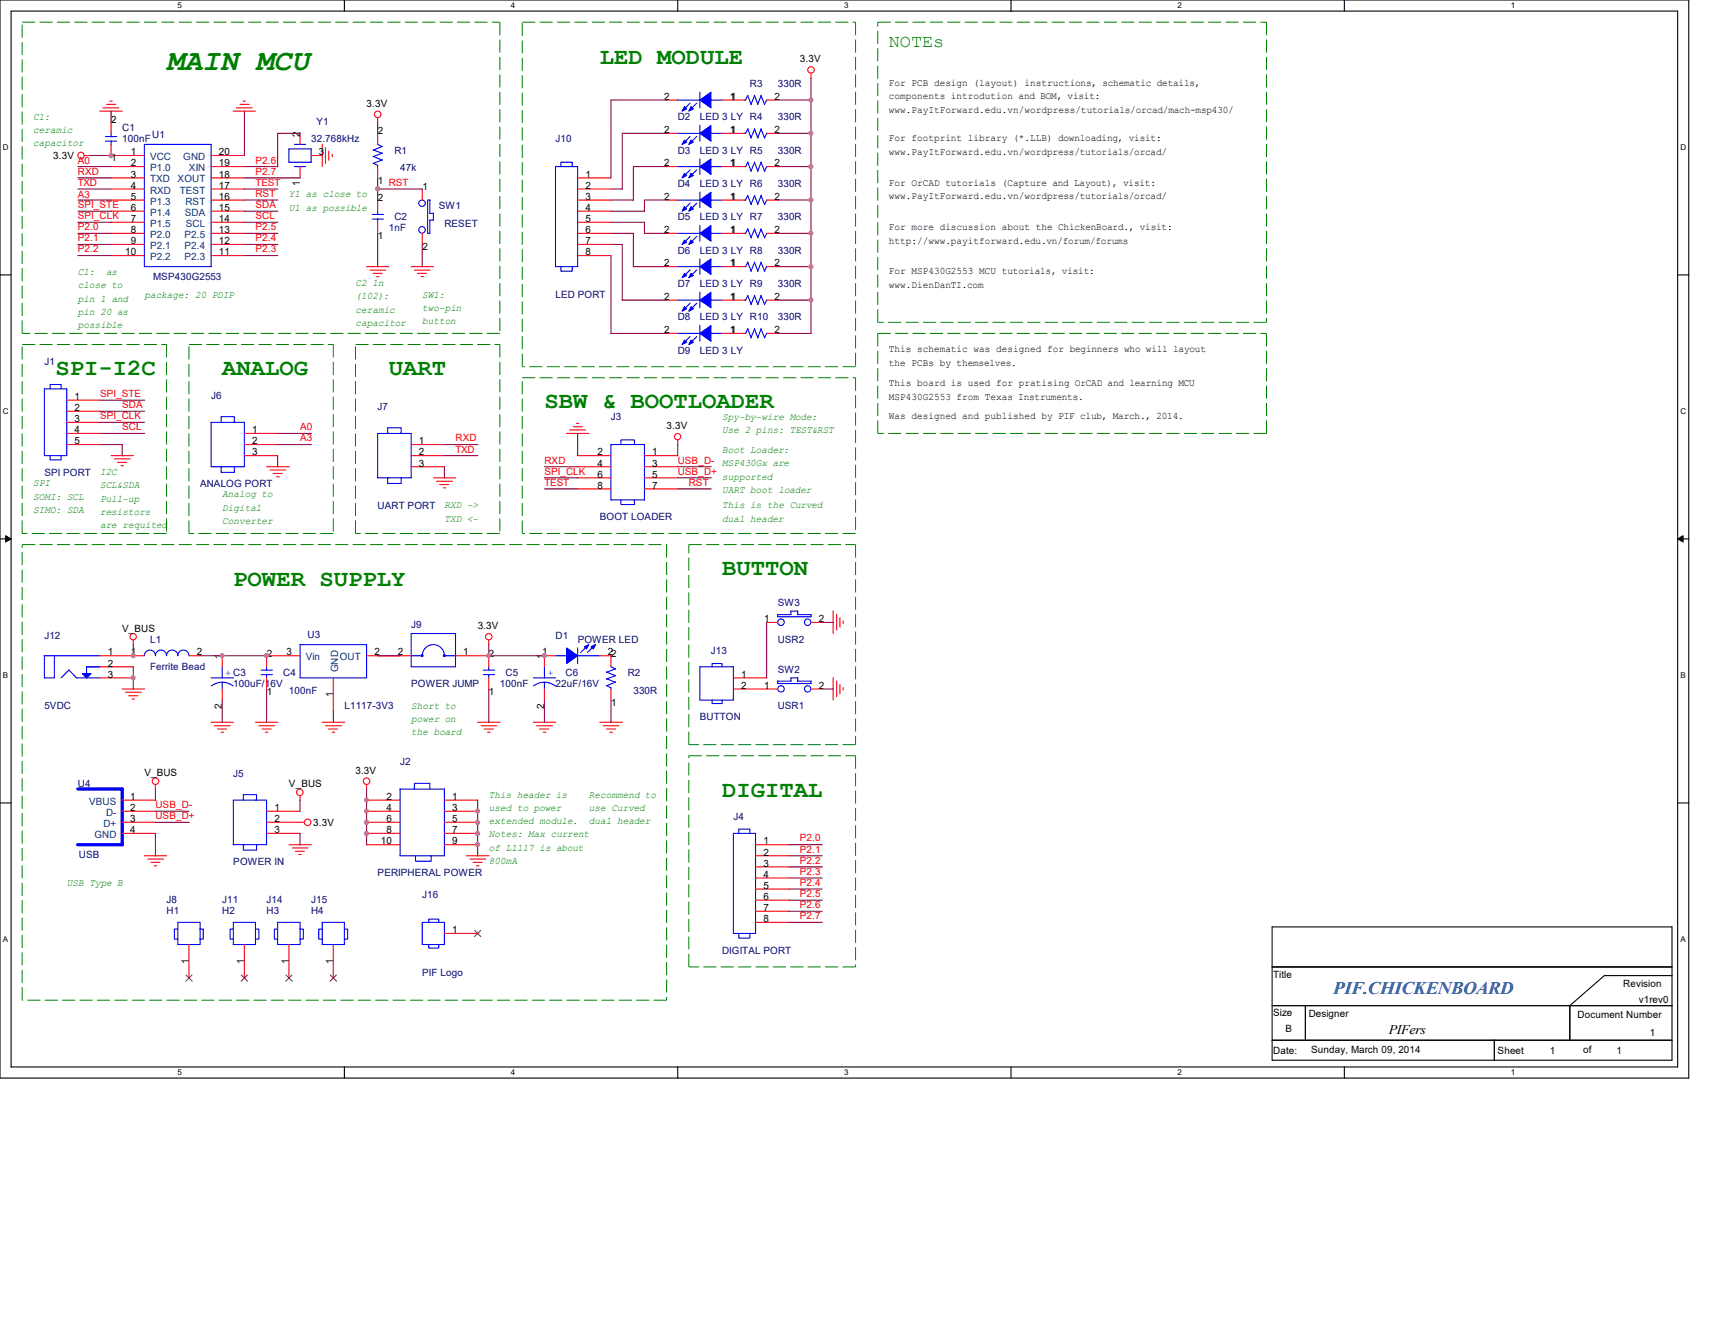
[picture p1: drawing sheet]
<svg xmlns="http://www.w3.org/2000/svg" width="279mm" height="216mm" viewBox="0 0 279 216" stroke-linecap="round" stroke-linejoin="round" font-family="sans-serif">
<path d="M0 0h274v174.9h-274zM1.8 1.8h270.4v171.3h-270.4z" fill="none" stroke="#000" stroke-width=".18"/>
<g fill="#fff">
<path d="M28.8 .2h.7v1.4h-.7z"/>
<path d="M28.8 173.3h.7v1.4h-.7z"/>
</g>
<path d="M55.9 0v1.8M55.9 173.1v1.8" fill="none" stroke="#000" stroke-width=".18"/>
<g fill="#fff">
<path d="M82.9 .2h.7v1.4h-.7z"/>
<path d="M82.9 173.3h.7v1.4h-.7z"/>
</g>
<path d="M110 0v1.8M110 173.1v1.8" fill="none" stroke="#000" stroke-width=".18"/>
<g fill="#fff">
<path d="M137 .2h.7v1.4h-.7z"/>
<path d="M137 173.3h.7v1.4h-.7z"/>
</g>
<path d="M164 0v1.8M164 173.1v1.8" fill="none" stroke="#000" stroke-width=".18"/>
<g fill="#fff">
<path d="M191.1 .2h.6v1.4h-.6z"/>
<path d="M191.1 173.3h.6v1.4h-.6z"/>
</g>
<path d="M218.1 0v1.8M218.1 173.1v1.8" fill="none" stroke="#000" stroke-width=".18"/>
<g fill="#fff">
<path d="M245.1 .2h.7v1.4h-.7z"/>
<path d="M245.1 173.3h.7v1.4h-.7z"/>
<path d="M.5 23.2h.8v1.4h-.8z"/>
<path d="M272.7 23.2h.8v1.4h-.8z"/>
<path d="M.5 66h.8v1.4h-.8z"/>
<path d="M272.7 66h.8v1.4h-.8z"/>
</g>
<path d="M0 44.6h1.8M272.2 44.6h1.8" fill="none" stroke="#000" stroke-width=".18"/>
<g fill="#fff">
<path d="M.5 108.8h.8v1.4h-.8z"/>
<path d="M272.7 108.8h.8v1.4h-.8z"/>
</g>
<path d="M0 87.4h1.8M272.2 87.4h1.8" fill="none" stroke="#000" stroke-width=".18"/>
<path d="M.9 86.9l.9 .5-.9 .5zM272.2 87.4l.9-.5v1z" fill="#000" stroke="#000" stroke-width=".16"/>
<g fill="#fff">
<path d="M.5 151.6h.7v1.4h-.7z"/>
<path d="M272.7 151.6h.7v1.4h-.7z"/>
</g>
<path d="M0 130.2h1.8M272.2 130.2h1.8M206.4 150.4h64.9v21.6h-64.9zM206.4 156.8h64.9M260.3 158.3h11M260.3 158.2l-5.6 4.9v5.6M206.4 163.1h64.9M206.4 168.7h64.9M211.8 163.1v5.6M242.5 168.7v3.3" fill="none" stroke="#000" stroke-width=".18"/>
<g fill="none" stroke="#008000" stroke-width=".16" stroke-dasharray="2.1 .7" stroke-linecap="butt">
<path d="M3.6 3.6h77.5M81.1 3.6v50.5M84.7 3.6h54.1M138.8 3.6v55.9M142.4 3.6h63.1M205.5 3.6v48.7M3.6 54.1v-50.5M3.6 55.9h23.4M27 55.9v30.6M30.7 55.9h23.4M54.1 55.9v30.6M57.7 55.9h23.4"/>
<path d="M81.1 54.1h-77.5M81.1 55.9v30.6M84.7 59.5v-55.9M138.8 59.5h-54.1M142.4 52.3v-48.7M142.4 54.1h63.1M205.5 52.3h-63.1M205.5 54.1v16.2M84.7 61.3h54.1M138.8 61.3v25.2M142.4 70.3v-16.2M205.5 70.3h-63.1"/>
<path d="M3.6 86.5v-30.6M3.6 88.3h104.6M27 86.5h-23.4M30.7 86.5v-30.6M54.1 86.5h-23.4M57.7 86.5v-30.6M81.1 86.5h-23.4M84.7 86.5v-25.2M108.2 88.3v73.9M111.8 88.3h27M138.8 86.5h-54.1M138.8 88.3v32.5"/>
<path d="M111.8 122.6h27M111.8 120.8v-32.5M138.8 122.6v34.2M138.8 120.8h-27M111.8 156.8v-34.2M138.8 156.8h-27M3.6 162.2v-73.9M108.2 162.2h-104.6"/>
</g>
<g fill="none" stroke="#f00" stroke-width=".18">
<path d="M16.2 18h3.6M16.7 17.5h2.6M17.3 16.9h1.5M17.8 16.4h.4M18 19.8v1.8M37.8 18h3.7M38.3 17.5h2.6M38.9 16.9h1.5M39.4 16.4h.4M61.3 19.1v.8M108.2 16.2h1.8M117.2 16.2h3.6"/>
<path d="M124.4 16.2h1.8M131.6 11.9v.8M13.7 25.2h.8M18 23.4v1.8h5.4M18 27h5.4M18 28.9h5.4M18 30.7h5.4M18 32.5h5.4M18 34.3h5.4M18 36.1h5.4M18 37.9h5.4M18 39.7h5.4"/>
<path d="M34.3 25.2h5.4M34.3 27h5.4M34.3 28.9h5.4M34.3 30.7h5.4M34.3 32.5h5.4M34.3 34.3h5.4M34.3 36.1h5.4M34.3 37.9h5.4M34.3 39.7h5.4M48.7 21.6v1.8M48.7 27v1.9M50.5 25.2h1.8"/>
<path d="M52.3 23.4v3.6M52.8 24v2.5M53.3 24.5v1.5M53.9 25v.4M61.3 21.6v1.8M61.3 27v1.9M61.3 32.5v1.8M61.3 36.1v1.8M68.5 30.7v1.8M68.5 37.9v1.8M93.7 28.9h5.4M93.7 30.7h5.4"/>
<path d="M93.7 32.5h5.4M93.7 34.3h5.4M93.7 36.1h5.4M93.7 37.9h5.4M93.7 39.7h5.4M108.2 27h1.8M108.2 32.5h1.8M108.2 37.9h1.8M108.2 21.6h1.8M117.2 27h3.6M117.2 32.5h3.6M117.2 37.9h3.6"/>
<path d="M117.2 21.6h3.6M124.4 27h1.8M124.4 32.5h1.8M124.4 37.9h1.8M124.4 21.6h1.8M18 41.5h5.4M34.3 41.5h5.4M59.5 43.3h3.6M60 43.8h2.6M60.5 44.3h1.5M61.1 44.9h.4M66.7 43.3h3.6"/>
<path d="M67.2 43.8h2.6M67.7 44.3h1.5M68.3 44.9h.4M93.7 41.5h5.4M108.2 43.3h1.8M108.2 48.7h1.8M108.2 54.1h1.8M117.2 43.3h3.6M117.2 48.7h3.6M117.2 54.1h3.6M124.4 43.3h1.8M124.4 48.7h1.8"/>
<path d="M124.4 54.1h1.8M10.8 70.3h5.4M10.8 72.1h5.4M10.8 64.9h5.4M10.8 66.7h5.4M10.8 68.5h5.4M18 73.9h3.7M18.6 74.4h2.5M19.1 75h1.4M19.6 75.5h.4M39.7 73.9h5.3M39.7 70.3h5.3"/>
<path d="M39.7 72.1h5.3M43.3 75.7h3.6M43.8 76.2h2.6M44.3 76.8h1.5M44.9 77.3h.4M66.7 73.9h5.4M66.7 75.7h5.4M66.7 72.1h5.4M70.3 77.5h3.6M70.8 78.1h2.6M71.3 78.6h1.5M71.9 79.1h.4"/>
<path d="M91.9 70.3h3.6M92.4 69.7h2.6M93 69.2h1.5M93.5 68.7h.4M93.7 73.9h5.4M93.7 75.7h5.4M93.7 77.5h5.4M93.7 79.3h5.4M104.6 73.9h5.4M104.6 75.7h5.4M104.6 77.5h5.4M104.6 79.3h5.4"/>
<path d="M110 71.4v.7M135.2 99.1v3.7M135.7 99.7v2.5M16.2 106.4h7.2M16.2 110h5.4M16.2 108.2h5.4M19.8 111.8h3.7M20.4 112.3h2.5M20.9 112.9h1.5M21.4 113.4h.4M21.6 103.8v.8M30.7 106.4h1.8"/>
<path d="M34.3 117.2h3.6M34.8 117.7h2.6M35.3 118.3h1.5M35.9 118.8h.4M36.1 106.4v1.8M36.1 111.8v1.8M41.5 117.2h3.6M42 117.7h2.6M42.5 118.3h1.5M43.1 118.8h.4M43.3 110v1.8M48.7 106.4h-5.4v1.8"/>
<path d="M52.3 117.2h3.6M52.8 117.7h2.6M53.3 118.3h1.5M53.9 118.8h.4M54.1 110v5.4M59.5 106.4h7.2M73.9 106.4h5.4v1.8M77.5 117.2h3.6M78.1 117.7h2.5M78.6 118.3h1.4M79.1 118.8h.4M79.3 103.8v.8"/>
<path d="M79.3 110v1.8M86.5 117.2h3.7M87.1 117.7h2.5M87.6 118.3h1.4M88.2 118.8h.3M88.3 111.8v1.8M90.1 106.4h-1.8v1.8M97.3 117.2h3.7M97.3 106.4h1.8v1.8M97.9 117.7h2.5M98.4 118.3h1.5M99 118.8h.4"/>
<path d="M99.1 111.8v1.8M119 111.8h7.2M119 110h5.4M124.4 101h1.8M131.6 111.8h1.8M131.6 101h1.8M135.2 109.9v3.7M135.7 110.5v2.5M136.3 100.2v1.5M136.3 111.1v1.4M136.8 100.7v.4M136.8 111.5v.4"/>
<path d="M19.8 133.4h5.4M19.8 129.8h5.4M19.8 131.6h5.4M19.8 135.2h5.4M23.4 138.8h3.7M24 139.3h2.5M24.5 139.9h1.5M25.2 127.3v.7M43.3 133.4h6.1M43.3 131.6h5.4M43.3 135.2h5.4M46.9 137h3.6"/>
<path d="M47.4 137.5h2.6M47.9 138.1h1.5M48.5 138.6h.4M48.7 129.1v.7M59.5 127.3v.7M59.5 133.4h5.4M59.5 137h5.4M59.5 129.8h5.4M59.5 131.6h5.4M59.5 135.2h5.4M72.1 133.4h5.4M72.1 137h5.4"/>
<path d="M72.1 129.8h5.4M72.1 131.6h5.4M72.1 135.2h5.4M75.7 138.8h3.6M76.2 139.3h2.6M76.8 139.9h1.4M122.6 138.8h5.4M122.6 137h5.4M25 140.4h.4M30.7 153.2v5.4M39.7 153.2v5.4M46.9 153.2v5.4"/>
<path d="M54.1 153.2v5.4M72.1 151.4h5.4M77.3 140.4h.4M122.6 140.6h5.4M122.6 142.4h5.4M122.6 144.2h5.4M122.6 146h5.4M122.6 147.8h5.4M122.6 149.6h5.4"/>
<circle cx="61.3" cy="18.6" r=".53"/>
<circle cx="131.6" cy="11.3" r=".52"/>
<circle cx="13.1" cy="25.2" r=".52"/>
<circle cx="109.9" cy="70.8" r=".51"/>
<circle cx="21.6" cy="103.3" r=".51"/>
<circle cx="79.3" cy="103.3" r=".52"/>
<circle cx="25.2" cy="126.7" r=".53"/>
<circle cx="48.6" cy="128.5" r=".53"/>
<circle cx="49.9" cy="133.4" r=".53"/>
<circle cx="59.5" cy="126.7" r=".53"/>
</g>
<g fill="none" stroke="#00f" stroke-width=".18">
<path d="M109.9 16.2h3.7M112 16.7l-1.1 1.2M113.1 16.7l-1.2 1.2M113.6 14.9v2.6M115.3 16.2h1.9M120.8 16.2h.2M121.3 15.5l.6 1.5M121.4 15.5l-.4 .7M122.4 15.5l.6 1.5M122.4 15.5l-.6 1.4M123.5 15.5l.6 1.5M123.5 15.5l-.6 1.4"/>
<path d="M124.4 16.2l-.4 .7M17.1 22.9h1.8M17.1 22.2h1.8M18 21.6v.6M18 22.9v.5M23.4 23.4h10.9v19.9h-10.9zM46.8 24.2h3.7M46.9 24.2v2.2M47.8 23.4h1.8M47.8 27h1.8M50.5 24.1v2.2h-3.6M60.4 35.5h1.8"/>
<path d="M60.4 34.8h1.8M60.5 26.5l.8 .3M60.5 25.4l1.5 .6M60.5 24.3l1.5 .6M61.2 23.4l.8 .4M61.3 26.8v.2M61.3 34.2v.6M61.3 35.5v.6M62.1 25.9l-1.5 .6M62.1 24.8l-1.5 .6M62.1 23.7l-1.5 .6M69.4 37.9h.4"/>
<path d="M69.7 32.4v2.2h.6M69.7 35.7v2.2M69.7 35.7h.6M69.8 32.5h-.4v5.4M70.3 34.6v1.1M90.1 27h3.6v16.3h-3.6zM91 27v-.7h1.9v.7M109.9 37.9h3.7M109.9 27h3.7M109.9 21.6h3.7M109.9 32.5h3.7M112 38.3l-1.1 1.2"/>
<path d="M112 22.1l-1.1 1.1M112 27.6l-1.1 1M112 32.9l-1.1 1.2M113.1 38.3l-1.2 1.2M113.1 22.1l-1.2 1.1M113.1 27.6l-1.2 1M113.1 32.9l-1.2 1.2M113.6 20.3v2.6M113.6 25.8v2.5M113.6 31.2v2.5M113.6 36.5v2.6M115.3 37.9h1.9"/>
<path d="M115.3 27h1.9M115.3 21.6h1.9M115.3 32.5h1.9M120.8 37.9h.2M120.8 27h.2M120.8 21.6h.2M120.8 32.5h.2M121.3 26.3l.6 1.5M121.3 31.7l.6 1.5M121.3 20.9l.6 1.5M121.3 37.1l.6 1.5M121.4 26.3l-.4 .7"/>
<path d="M121.4 31.7l-.4 .8M121.4 20.9l-.4 .7M121.4 37.1l-.4 .8M122.4 26.3l.6 1.5M122.4 31.7l.6 1.5M122.4 20.9l.6 1.5M122.4 37.1l.6 1.5M122.4 26.3l-.6 1.5M122.4 31.7l-.6 1.5M122.4 20.9l-.6 1.5M122.4 37.1l-.6 1.5M123.5 26.3l.6 1.5"/>
<path d="M123.5 31.7l.6 1.5M123.5 20.9l.6 1.5M123.5 37.1l.6 1.5M123.5 26.3l-.6 1.5M123.5 31.7l-.6 1.5M123.5 20.9l-.6 1.5M123.5 37.1l-.6 1.5M124.4 27l-.4 .8M124.4 32.4l-.4 .8M124.4 21.6l-.4 .8M124.4 37.8l-.4 .8M91 43.3v.7h1.9v-.7"/>
<path d="M109.9 43.3h3.7M109.9 48.7h3.7M109.9 54.1h3.7M112 43.8l-1.1 1.1M112 49.2l-1.1 1.1M112 54.6l-1.1 1.1M113.1 43.8l-1.2 1.1M113.1 49.2l-1.2 1.1M113.1 54.6l-1.2 1.1M113.6 42v2.5M113.6 47.4v2.5M113.6 52.8v2.6"/>
<path d="M115.3 43.3h1.9M115.3 48.7h1.9M115.3 54.1h1.9M120.8 43.3h.2M120.8 48.7h.2M120.8 54.1h.2M121.3 42.5l.6 1.5M121.3 47.9l.6 1.5M121.3 53.3l.6 1.5M121.4 42.5l-.4 .8M121.4 47.9l-.4 .8M121.4 53.3l-.4 .8"/>
<path d="M122.4 42.5l.6 1.5M122.4 47.9l.6 1.5M122.4 53.3l.6 1.5M122.4 42.5l-.6 1.5M122.4 47.9l-.6 1.5M122.4 53.3l-.6 1.5M123.5 42.5l.6 1.5M123.5 47.9l.6 1.5M123.5 53.3l.6 1.5M123.5 42.5l-.6 1.5M123.5 47.9l-.6 1.5M123.5 53.3l-.6 1.5"/>
<path d="M124.4 43.2l-.4 .8M124.4 48.6l-.4 .8M124.4 54l-.4 .8M7.2 63.1h3.6v10.8h-3.6zM8.1 63.1v-.7h1.8v.7M8.1 73.9v.7h1.8v-.7M34.3 68.5h5.4v7.2h-5.4zM35.9 68.5v-.9h2.1v.9h-.1M36.1 75.7h-.2v.9h2.1v-.9M61.3 70.3h5.4v7.2h-5.4zM62.9 70.3v-.9h2.2v.9h-.2M63.1 77.5h-.2v.9h2.2v-.9"/>
<path d="M99.1 72.1h5.5v9h-5.5zM100.8 72.1v-.7h2.1v.7M100.8 81.1v.7h2.1v-.7M126.2 99.7h2.1M126.2 99.7v.3h5.4M128.3 99.1h1.1M128.3 99.1v.6M129.4 99.7h2.2M129.4 99.1v.6M131.6 99.7v.3M7.2 110h1.7M8.8 106.3v3.7"/>
<path d="M11.2 108.7l1.3 1.3M11.2 108.7l-1.3 1.3M12.4 110h3.9M14 108.2h2.3M14 108.1v1.2M16.3 106.4h-9.1v3.6M23.4 106.4a.9 .9 0 0 1 .9-1 .9 .9 0 0 1 .9 1 .9 .9 0 0 1 .9-1 .9 .9 0 0 1 .9 1 .92 .92 0 0 1 .9-1 .92 .92 0 0 1 1 1 .9 .9 0 0 1 .9-1 .9 .9 0 0 1 .9 1M34.3 110h3.6M36.1 110.7l1.1 .2 .6 .4M36.1 110.7l-1.2 .2-.6 .4M36.1 108.2v1.8M36.1 110.7v1.1"/>
<path d="M42.4 109.4h1.8M42.4 108.7h1.8M43.3 108.1v.6M43.3 109.4v.6M48.7 104.6h10.8v5.4h-10.8zM66.7 106.4h1.8M66.7 102.8h7.2v5.4h-7.2zM68.5 106.4a1.8 1.8 0 0 1 1.8-1.8 1.8 1.8 0 0 1 1.8 1.8h1.8M78.4 109.4h1.9M78.4 108.7h1.9M79.3 108.1v.6M79.3 109.4v.6"/>
<path d="M86.5 110h3.7M88.3 110.7l1.1 .2 .7 .4M88.3 110.7l-1.1 .2-.6 .4M88.3 108.2v1.8M88.3 110.7v1.1M90.1 106.4h1.9M93.7 105.1v2.6M93.7 106.4h3.7M95.4 104.7l-1.2 1.1M96.4 104.7l-1.1 1.1M98.4 111.2l.7 .4M98.4 110.1l1.5 .6"/>
<path d="M98.4 109l1.5 .6M99.1 108.1l.8 .4M99.1 111.5v.3M99.9 110.6l-1.5 .6M99.9 109.6l-1.5 .5M99.9 108.5l-1.5 .5M113.6 108.2h5.4v5.4h-5.4zM115.5 108.2v-.6h1.7v.6M115.5 113.6v.5h1.7v-.5M126.2 110.5h2.1M126.2 110.5v.4h5.4M128.3 110h1.1"/>
<path d="M128.3 110v.5M129.4 110.5h2.2M129.4 109.9v.6M131.6 110.5v.4M37.9 129.8h5.4v7.2h-5.4zM39.5 129.8v-.9h2.1v.9h-.1M39.7 137h-.2v.9h2.1v-.9M64.9 128h7.2v10.8h-7.2zM67.2 128v-.9h2.5v.9M67.4 138.8v.9h2.6v-.9M119 135.2h3.6v16.2h-3.6zM119.9 135.2v-.7h1.8v.7"/>
<path d="M28.9 150.7h-.6v1.6h.6M28.9 149.6h3.6v3.6h-3.6zM32.5 150.7h.5v1.6h-.5M37.9 150.7h-.6v1.6h.6M37.9 149.6h3.6v3.6h-3.6zM41.5 150.7h.5v1.6h-.5M45 150.7h-.5v1.6h.5M45 149.6h3.7v3.6h-3.7zM48.7 150.7h.5v1.6h-.5M52.3 150.7h-.6v1.6h.6M52.3 149.6h3.6v3.6h-3.6zM55.9 150.7h.5v1.6h-.5"/>
<path d="M68.5 149.6h3.6v3.6h-3.6zM69.6 149.6v-.5h1.6v.5M69.6 153.2v.6h1.6v-.6M119.9 151.4v.8h1.8v-.8"/>
<circle cx="68.5" cy="37.3" r=".53"/>
<circle cx="68.5" cy="33" r=".52"/>
<circle cx="126.7" cy="100.9" r=".53"/>
<circle cx="126.7" cy="111.7" r=".52"/>
<circle cx="131" cy="100.9" r=".52"/>
<circle cx="131" cy="111.7" r=".51"/>
</g>
<g fill="#00f" stroke="#00f" stroke-width=".18">
<path d="M13.3 109.3h1.5l-.8 .7z"/>
<path d="M113.6 37.9l1.8-1.3v2.5z" fill-rule="evenodd"/>
<path d="M111.1 38.9l.3 .4-.7 .4z" fill-rule="evenodd"/>
<path d="M112.1 38.9l.4 .4-.7 .4z" fill-rule="evenodd"/>
<path d="M113.6 16.2l1.8-1.2v2.5z" fill-rule="evenodd"/>
<path d="M111.1 17.3l.3 .4-.7 .3z" fill-rule="evenodd"/>
<path d="M112.1 17.3l.4 .4-.7 .3z" fill-rule="evenodd"/>
<path d="M113.6 43.3l1.8-1.3v2.5z" fill-rule="evenodd"/>
<path d="M111.1 44.3l.3 .4-.7 .3z" fill-rule="evenodd"/>
<path d="M112.1 44.3l.4 .4-.7 .3z" fill-rule="evenodd"/>
<path d="M113.6 21.6l1.8-1.2v2.5z" fill-rule="evenodd"/>
<path d="M111.1 22.7l.3 .4-.7 .3z" fill-rule="evenodd"/>
<path d="M112.1 22.7l.4 .4-.7 .3z" fill-rule="evenodd"/>
<path d="M91.9 105.1l1.8 1.3-1.8 1.2z" fill-rule="evenodd"/>
<path d="M95.9 104.9l.7-.3-.3 .7z" fill-rule="evenodd"/>
<path d="M94.8 104.9l.7-.3-.3 .7z" fill-rule="evenodd"/>
<path d="M113.6 48.7l1.8-1.3v2.5z" fill-rule="evenodd"/>
<path d="M111.1 49.7l.3 .4-.7 .4z" fill-rule="evenodd"/>
<path d="M112.1 49.7l.4 .4-.7 .4z" fill-rule="evenodd"/>
<path d="M113.6 27l1.8-1.2v2.5z" fill-rule="evenodd"/>
<path d="M111.1 28.1l.3 .4-.7 .4z" fill-rule="evenodd"/>
<path d="M112.1 28.1l.4 .4-.7 .4z" fill-rule="evenodd"/>
<path d="M113.6 54.1l1.8-1.3v2.6z" fill-rule="evenodd"/>
<path d="M111.1 55.2l.3 .3-.7 .4z" fill-rule="evenodd"/>
<path d="M112.1 55.2l.4 .3-.7 .4z" fill-rule="evenodd"/>
<path d="M113.6 32.5l1.8-1.3v2.5z" fill-rule="evenodd"/>
<path d="M111.1 33.5l.3 .4-.7 .4z" fill-rule="evenodd"/>
<path d="M112.1 33.5l.4 .4-.7 .4z" fill-rule="evenodd"/>
<circle cx="68.5" cy="106.3" r=".16"/>
<circle cx="72.1" cy="106.3" r=".16"/>
</g>
<path d="M12.6 137h7.2M12.6 128h7.3M19.8 128v9.1" fill="none" stroke="#00f" stroke-width=".53"/>
<path d="M30.1 158.1l1.1 1.1M31.2 158.1l-1.1 1.1M39.1 158.1l1.1 1.1M40.2 158.1l-1.1 1.1M46.4 158.1l1 1.1M47.4 158.1l-1.1 1.1M53.6 158.1l1 1.1M54.6 158.1l-1.1 1.1M77 150.9l1.1 1.1M78 150.9l-1.1 1.1" fill="none" stroke="#804000" stroke-width=".16"/>
<g fill="none" stroke="#800040" stroke-width=".18">
<path d="M18 18v1.9M39.7 18v7.3M61.3 19.8v1.9M108.2 16.2h-9.1v12.7M126.2 16.2h5.4M131.6 12.6v41.5M12.6 27h5.5M12.6 28.9h5.5M12.6 30.7h5.5M12.6 32.5h5.5M12.6 34.3h5.5M12.6 36.1h5.5"/>
<path d="M12.6 37.9h5.5M12.6 39.7h5.5M14.4 25.2h3.7M39.7 27h5.4M39.7 28.9h9M39.7 30.7h5.4M39.7 32.5h5.4M39.7 34.3h5.4M39.7 36.1h5.4M39.7 37.9h5.4M39.7 39.7h5.4M48.7 21.6h-3.7v5.5"/>
<path d="M61.3 30.7h7.2M61.3 28.9v3.6M61.3 37.9v5.4M68.5 39.7v3.6M99.1 30.7h1.9M99.1 32.5h3.7M99.1 34.3h5.5M99.1 36.1h5.5M99.1 37.9h3.7M99.1 39.7h1.9M101 39.7v9M102.8 37.9v5.4"/>
<path d="M104.6 37.9h3.6M104.6 36.1v1.8M108.2 27h-5.4v5.5M108.2 32.5h-3.6v1.8M108.2 21.6h-7.2v9.1M126.2 27h5.4M126.2 32.5h5.4M126.2 37.9h5.4M126.2 21.6h5.4M12.6 41.5h5.5M39.7 41.5h5.4M99.1 41.5v12.6"/>
<path d="M99.1 54.1h9.1M101 48.7h7.2M102.8 43.3h5.4M126.2 43.3h5.4M126.2 48.7h5.4M126.2 54.1h5.4M16.2 64.9h7.3M16.2 66.7h7.3M16.2 68.5h7.3M16.2 70.3h7.3M16.2 72.1h3.7M19.8 72.1v1.8"/>
<path d="M45 73.9v1.8M45 70.3h5.5M45 72.1h5.5M72.1 72.1h5.4M72.1 73.9h5.4M72.1 75.7v1.8M88.3 75.7h5.5M88.3 77.5h5.5M88.3 79.3h5.5M93.7 70.3v3.6M110 75.7h5.4M110 77.5h5.4"/>
<path d="M110 79.3h5.4M110 72.1v1.8M21.6 104.6v1.8M21.6 108.2v3.6M32.5 106.4h10.8M36.1 113.6v3.6M43.3 111.8v5.4M54.1 115.4v1.8M61.3 106.4h3.6M79.3 106.4h9.1M79.3 104.6v1.8M79.3 111.8v5.4"/>
<path d="M88.3 113.6v3.6M99.1 113.6v3.6M124.4 101v9M133.4 111.8h1.8M133.4 101h1.8M25.2 131.6h5.5M25.2 133.4h5.5M25.2 128v1.8M25.2 135.2v3.7M48.7 129.8v1.8M48.7 135.2v1.9M59.5 128v9.1"/>
<path d="M77.5 129.8v9.1M128 137h5.4M128 138.8h5.4M128 140.6h5.4M128 142.4h5.4M128 144.2h5.4M128 146h5.4M128 147.8h5.4M128 149.6h5.4"/>
</g>
<g fill="#f0f" stroke="#f0f" stroke-width=".18">
<circle cx="18" cy="25.2" r=".34"/>
<circle cx="61.3" cy="30.6" r=".35"/>
<circle cx="59.5" cy="129.8" r=".33"/>
<circle cx="59.5" cy="131.6" r=".33"/>
<circle cx="59.5" cy="133.4" r=".34"/>
<circle cx="59.5" cy="135.2" r=".34"/>
<circle cx="77.5" cy="133.4" r=".34"/>
<circle cx="77.5" cy="137" r=".34"/>
<circle cx="36" cy="106.3" r=".33"/>
<circle cx="43.3" cy="106.3" r=".34"/>
<circle cx="77.5" cy="131.6" r=".33"/>
<circle cx="77.5" cy="135.2" r=".34"/>
<circle cx="79.3" cy="106.3" r=".34"/>
<circle cx="88.3" cy="106.3" r=".33"/>
<circle cx="21.6" cy="106.3" r=".33"/>
<circle cx="131.6" cy="27" r=".34"/>
<circle cx="131.6" cy="32.4" r=".34"/>
<circle cx="131.6" cy="37.8" r=".33"/>
<circle cx="131.6" cy="43.3" r=".34"/>
<circle cx="131.6" cy="48.6" r=".34"/>
<circle cx="131.6" cy="16.2" r=".33"/>
<circle cx="131.6" cy="21.6" r=".33"/>
<circle cx="21.6" cy="109.9" r=".33"/>
</g>
<text font-size="4.9" fill="#008000" x="27" y="11.3">MAIN MCU</text>
<g font-size="3.8" fill="#008000">
<text x="97.3" y="10.3">LED MODULE</text>
<text x="9" y="60.8">SPI-I2C</text>
<text x="36.1" y="60.8">ANALOG</text>
<text x="63.1" y="60.8">UART</text>
<text x="88.3" y="66.2">SBW &amp; BOOTLOADER</text>
<text x="37.9" y="95.1">POWER SUPPLY</text>
<text x="117.2" y="93.3">BUTTON</text>
<text x="117.2" y="129.3">DIGITAL</text>
</g>
<text font-size="2.9" fill="#008000" x="144.2" y="7.7">NOTEs</text>
<text font-size="2.9" fill="#0080c0" x="216.3" y="161.3">PIF.CHICKENBOARD</text>
<text font-size="2.2" x="225.3" y="167.7">PIFers</text>
<g font-size="1.6">
<text x="129.8" y="10.1">3.3V</text>
<text x="59.5" y="17.4">3.3V</text>
<text x="107.8" y="16.2">2</text>
<text x="118.4" y="16.2">11</text>
<text x="125.7" y="16.2">2</text>
<text x="144.2" y="13.9">For PCB design (layout) instructions, schematic details,</text>
<text x="144.2" y="16.1">components introdution and BOM, visit:</text>
<text x="18.1" y="20">2</text>
<text x="48.6" y="22.2" transform="rotate(-90 48.6 22.2)">2</text>
<text x="61.3" y="21.8">2</text>
<text x="107.8" y="21.6">2</text>
<text x="118.4" y="21.6">11</text>
<text x="125.7" y="21.6">2</text>
<text x="144.2" y="18.3">www.PayItForward.edu.vn/wordpress/tutorials/orcad/mach-msp430/</text>
<text x="144.2" y="22.9">For footprint library (*.LLB) downloading, visit:</text>
<text x="8.6" y="25.8">3.3V</text>
<text x="18.1" y="26.2">1</text>
<text x="21.2" y="25.2">1</text>
<text x="21.2" y="27">2</text>
<text x="21.2" y="28.8">3</text>
<text x="35.5" y="25.2">20</text>
<text x="35.5" y="27">19</text>
<text x="35.5" y="28.8">18</text>
<text x="51.8" y="25.2">3</text>
<text x="61.3" y="29.8">1 RST</text>
<text x="95" y="28.8">1</text>
<text x="107.8" y="27">2</text>
<text x="118.4" y="27">11</text>
<text x="125.7" y="27">2</text>
<text x="144.2" y="25.2">www.PayItForward.edu.vn/wordpress/tutorials/orcad/</text>
<text x="21.2" y="30.6">4</text>
<text x="21.2" y="32.4">5</text>
<text x="21.2" y="34.2">6</text>
<text x="35.5" y="30.6">17</text>
<text x="35.5" y="32.4">16</text>
<text x="35.5" y="34.2">15</text>
<text x="48.6" y="30.2" transform="rotate(-90 48.6 30.2)">1</text>
<text x="61.3" y="32.6">2</text>
<text x="68.5" y="30.8">1</text>
<text x="95" y="30.6">2</text>
<text x="95" y="32.4">3</text>
<text x="95" y="34.2">4</text>
<text x="107.8" y="32.4">2</text>
<text x="118.4" y="32.4">11</text>
<text x="125.7" y="32.4">2</text>
<text x="144.2" y="30.1">For OrCAD tutorials (Capture and Layout), visit:</text>
<text x="144.2" y="32.3">www.PayItForward.edu.vn/wordpress/tutorials/orcad/</text>
<text x="20.3" y="41.4">10</text>
<text x="21.2" y="36">7</text>
<text x="21.2" y="39.6">9</text>
<text x="21.2" y="37.8">8</text>
<text x="35.5" y="36">14</text>
<text x="35.5" y="37.8">13</text>
<text x="35.5" y="39.6">12</text>
<text x="35.5" y="41.4">11</text>
<text x="61.3" y="38.8">1</text>
<text x="68.5" y="40.6">2</text>
<text x="95" y="36">5</text>
<text x="95" y="37.8">6</text>
<text x="95" y="39.6">7</text>
<text x="95" y="41.4">8</text>
<text x="107.8" y="37.8">2</text>
<text x="118.4" y="37.8">11</text>
<text x="125.7" y="37.8">2</text>
<text x="144.2" y="37.3">For more discussion about the ChickenBoard., visit:</text>
<text x="144.2" y="39.5">http://www.payitforward.edu.vn/forum/forums</text>
<text x="107.8" y="43.2">2</text>
<text x="118.6" y="43.2">1</text>
<text x="125.7" y="43.2">2</text>
<text x="144.2" y="44.5">For MSP430G2553 MCU tutorials, visit:</text>
<text x="144.2" y="46.8">www.DienDanTI.com</text>
<text x="107.8" y="48.6">2</text>
<text x="118.4" y="48.6">11</text>
<text x="125.7" y="48.6">2</text>
<text x="107.8" y="54">2</text>
<text x="118.4" y="54">11</text>
<text x="125.7" y="54">2</text>
<text x="144.2" y="57.2">This schematic was designed for beginners who will layout</text>
<text x="144.2" y="59.4">the PCBs by themselves.</text>
<text x="12.1" y="64.9">1</text>
<text x="144.2" y="62.5">This board is used for pratising OrCAD and learning MCU</text>
<text x="144.2" y="64.8">MSP430G2553 from Texas Instruments.</text>
<text x="12.1" y="66.7">2</text>
<text x="12.1" y="68.5">3</text>
<text x="12.1" y="70.3">4</text>
<text x="40.9" y="70.3">1</text>
<text x="108.2" y="69.6">3.3V</text>
<text x="144.2" y="68">Was designed and published by PIF club, March., 2014.</text>
<text x="12.1" y="72.1">5</text>
<text x="40.9" y="72.1">2</text>
<text x="40.9" y="73.9">3</text>
<text x="68" y="72.1">1</text>
<text x="68" y="73.9">2</text>
<text x="68" y="75.7">3</text>
<text x="96.9" y="73.9">2</text>
<text x="96.9" y="75.7">4</text>
<text x="96.9" y="77.5">6</text>
<text x="105.8" y="73.9">1</text>
<text x="105.8" y="75.7">3</text>
<text x="105.8" y="77.5">5</text>
<text x="96.9" y="79.3">8</text>
<text x="105.8" y="79.3">7</text>
<text x="124" y="100.9">1</text>
<text x="132.9" y="100.9">2</text>
<text x="17.5" y="106.3">1</text>
<text x="19.8" y="102.4">V_BUS</text>
<text x="21.2" y="106.3">1</text>
<text x="31.9" y="106.3">2</text>
<text x="36" y="106.9" transform="rotate(-90 36 106.9)">1</text>
<text x="43.3" y="106.5">2</text>
<text x="46.5" y="106.3">3</text>
<text x="60.7" y="106.3">2</text>
<text x="64.5" y="106.3">2</text>
<text x="75.2" y="106.3">1</text>
<text x="77.5" y="102.1">3.3V</text>
<text x="79.3" y="106.5">2</text>
<text x="87.9" y="106.3">1</text>
<text x="88.3" y="106.9" transform="rotate(-90 88.3 106.9)">1</text>
<text x="98.6" y="106.3">22</text>
<text x="17.5" y="109.9">3</text>
<text x="17.5" y="108.1">2</text>
<text x="43.3" y="112.7">1</text>
<text x="54" y="113.1" transform="rotate(-90 54 113.1)">1</text>
<text x="79.3" y="112.7">1</text>
<text x="120.3" y="109.9">1</text>
<text x="120.3" y="111.7">2</text>
<text x="124" y="111.7">1</text>
<text x="132.9" y="111.7">2</text>
<text x="36" y="114.9" transform="rotate(-90 36 114.9)">2</text>
<text x="88.3" y="114.9" transform="rotate(-90 88.3 114.9)">2</text>
<text x="99.2" y="114.5">1</text>
<text x="23.4" y="125.9">V_BUS</text>
<text x="57.7" y="125.5">3.3V</text>
<text x="21.1" y="129.8">1</text>
<text x="21.1" y="131.6">2</text>
<text x="44.5" y="131.6">1</text>
<text x="46.9" y="127.7">V_BUS</text>
<text x="62.7" y="129.8">2</text>
<text x="62.7" y="131.6">4</text>
<text x="73.4" y="129.8">1</text>
<text x="73.4" y="131.6">3</text>
<text x="21.1" y="133.3">3</text>
<text x="21.1" y="135.1">4</text>
<text x="44.5" y="133.3">2</text>
<text x="44.5" y="135.1">3</text>
<text x="50.8" y="134">3.3V</text>
<text x="61.8" y="137">10</text>
<text x="62.7" y="133.3">6</text>
<text x="62.7" y="135.1">8</text>
<text x="73.4" y="133.3">5</text>
<text x="73.4" y="135.1">7</text>
<text x="73.4" y="137">9</text>
<text x="123.9" y="137">1</text>
<text x="123.9" y="138.8">2</text>
<text x="123.9" y="140.6">3</text>
<text x="123.9" y="142.4">4</text>
<text x="123.9" y="144.2">5</text>
<text x="123.9" y="146">6</text>
<text x="123.9" y="147.8">7</text>
<text x="123.9" y="149.6">8</text>
<text x="73.4" y="151.4">1</text>
<text x="30.6" y="156.4" transform="rotate(-90 30.6 156.4)">1</text>
<text x="39.6" y="156.4" transform="rotate(-90 39.6 156.4)">1</text>
<text x="46.8" y="156.4" transform="rotate(-90 46.8 156.4)">1</text>
<text x="54" y="156.4" transform="rotate(-90 54 156.4)">1</text>
<text x="206.6" y="158.7">Title</text>
<text x="263.4" y="160.1">Revision</text>
<text x="206.6" y="164.8">Size</text>
<text x="208.6" y="167.3">B</text>
<text x="212.3" y="165">Designer</text>
<text x="256" y="165.2">Document Number</text>
<text x="265.9" y="162.6">v1rev0</text>
<text x="206.6" y="170.9">Date:</text>
<text x="212.7" y="170.7">Sunday, March 09, 2014</text>
<text x="243" y="170.9">Sheet</text>
<text x="251.5" y="170.9">1</text>
<text x="256.9" y="170.7">of</text>
<text x="262.3" y="170.9">1</text>
<text x="267.7" y="168.1">1</text>
</g>
<g font-size="1.6" fill="#000080">
<text x="121.7" y="14.1">R3</text>
<text x="126.2" y="14.1">330R</text>
<text x="19.8" y="21.3">C1</text>
<text x="19.8" y="23.1">100nF</text>
<text x="24.7" y="22.4">U1</text>
<text x="50.5" y="23.1">32.768kHz</text>
<text x="51.4" y="20.2">Y1</text>
<text x="90.1" y="23.1">J10</text>
<text x="110" y="19.5">D2</text>
<text x="113.6" y="19.5">LED 3 LY R4</text>
<text x="126.2" y="19.5">330R</text>
<text x="64" y="24.9">R1</text>
<text x="64.9" y="27.8">47k</text>
<text x="110" y="24.9">D3</text>
<text x="113.6" y="24.9">LED 3 LY R5</text>
<text x="126.2" y="24.9">330R</text>
<text x="64" y="35.7">C2</text>
<text x="71.2" y="33.9">SW1</text>
<text x="110" y="30.3">D4</text>
<text x="110" y="35.7">D5</text>
<text x="113.6" y="30.3">LED 3 LY R6</text>
<text x="113.6" y="35.7">LED 3 LY R7</text>
<text x="126.2" y="30.3">330R</text>
<text x="126.2" y="35.7">330R</text>
<text x="63.1" y="37.5">1nF</text>
<text x="72.1" y="36.8">RESET</text>
<text x="110" y="41.1">D6</text>
<text x="113.6" y="41.1">LED 3 LY R8</text>
<text x="126.2" y="41.1">330R</text>
<text x="24.9" y="45.5">MSP430G2553</text>
<text x="110" y="46.5">D7</text>
<text x="113.6" y="46.5">LED 3 LY R9</text>
<text x="126.2" y="46.5">330R</text>
<text x="90.1" y="48.4">LED PORT</text>
<text x="110" y="52">D8</text>
<text x="113.6" y="52">LED 3 LY R10</text>
<text x="126.2" y="52">330R</text>
<text x="7.2" y="59.2">J1</text>
<text x="110" y="57.4">D9</text>
<text x="113.6" y="57.4">LED 3 LY</text>
<text x="34.3" y="64.8">J6</text>
<text x="61.3" y="66.6">J7</text>
<text x="99.1" y="68.2">J3</text>
<text x="7.2" y="77.2">SPI PORT</text>
<text x="32.5" y="79">ANALOG PORT</text>
<text x="61.3" y="82.6">UART PORT</text>
<text x="97.3" y="84.4">BOOT LOADER</text>
<text x="66.7" y="101.9">J9</text>
<text x="126.2" y="98.3">SW3</text>
<text x="7.2" y="103.7">J12</text>
<text x="24.3" y="104.2">L1</text>
<text x="49.9" y="103.5">U3</text>
<text x="90.1" y="103.7">D1</text>
<text x="93.7" y="104.2">POWER LED</text>
<text x="115.4" y="106">J13</text>
<text x="126.2" y="104.2">USR2</text>
<text x="24.3" y="108.7">Ferrite Bead</text>
<text x="37.9" y="111.4">100uF/16V</text>
<text x="46" y="109.6">C4</text>
<text x="46.9" y="112.5">100nF</text>
<text x="66.7" y="111.4">POWER JUMP</text>
<text x="81.1" y="111.4">100nF</text>
<text x="82" y="109.6">C5</text>
<text x="90.1" y="111.4">22uF/16V</text>
<text x="91.8" y="109.6">C6</text>
<text x="101.8" y="109.6">R2</text>
<text x="102.8" y="112.5">330R</text>
<text x="126.2" y="109.1">SW2</text>
<text x="7.2" y="115">5VDC</text>
<text x="55.9" y="115">L1117-3V3</text>
<text x="113.6" y="116.8">BUTTON</text>
<text x="126.2" y="115">USR1</text>
<text x="64.9" y="124.1">J2</text>
<text x="12.6" y="127.7">U4</text>
<text x="37.9" y="126">J5</text>
<text x="119" y="133.1">J4</text>
<text x="12.8" y="139.2">USB</text>
<text x="37.9" y="140.3">POWER IN</text>
<text x="61.3" y="142.1">PERIPHERAL POWER</text>
<text x="27" y="146.4">J8</text>
<text x="27" y="148.2">H1</text>
<text x="36.1" y="146.4">J11</text>
<text x="36.1" y="148.2">H2</text>
<text x="43.3" y="146.4">J14</text>
<text x="43.3" y="148.2">H3</text>
<text x="50.5" y="146.4">J15</text>
<text x="50.5" y="148.2">H4</text>
<text x="68.5" y="145.7">J16</text>
<text x="117.2" y="154.7">DIGITAL PORT</text>
<text x="68.5" y="158.3">PIF Logo</text>
</g>
<g font-size="1.6" fill="#008000">
<text x="5.4" y="19.4">C1:</text>
<text x="5.4" y="21.6">ceramic</text>
<text x="5.4" y="23.7">capacitor</text>
<text x="46.9" y="32">Y1 as close to</text>
<text x="46.9" y="34.1">U1 as possible</text>
<text x="12.6" y="44.6">C1:</text>
<text x="12.6" y="46.8">close to</text>
<text x="17.2" y="44.6">as</text>
<text x="57.7" y="46.4">C2 1n</text>
<text x="12.6" y="48.9">pin 1 and</text>
<text x="12.6" y="51.1">pin 20 as</text>
<text x="12.6" y="53.2">possible</text>
<text x="23.4" y="48.3">package: 20 PDIP</text>
<text x="57.7" y="48.6">(102):</text>
<text x="57.7" y="50.7">ceramic</text>
<text x="57.7" y="52.9">capacitor</text>
<text x="68.5" y="48.3">SW1:</text>
<text x="68.5" y="50.4">two-pin</text>
<text x="68.5" y="52.5">button</text>
<text x="117.2" y="68.1">Spy-by-wire Mode:</text>
<text x="117.2" y="70.2">Use 2 pins: TEST&amp;RST</text>
<text x="16.2" y="77.1">I2C</text>
<text x="117.2" y="73.5">Boot Loader:</text>
<text x="117.2" y="75.6">MSP430Gx are</text>
<text x="117.2" y="77.8">supported</text>
<text x="5.4" y="78.9">SPI</text>
<text x="5.4" y="81">SOMI: SCL</text>
<text x="5.4" y="83.2">SIMO: SDA</text>
<text x="16.2" y="79.2">SCL&amp;SDA</text>
<text x="16.2" y="81.4">Pull-up</text>
<text x="16.2" y="83.5">resistors</text>
<text x="36.1" y="80.7">Analog to</text>
<text x="36.1" y="82.8">Digital</text>
<text x="72.1" y="82.5">RXD -&gt;</text>
<text x="117.2" y="79.9">UART boot loader</text>
<text x="117.2" y="82.5">This is the Curved</text>
<text x="16.2" y="85.7">are requited</text>
<text x="36.1" y="85">Converter</text>
<text x="72.1" y="84.6">TXD &lt;-</text>
<text x="117.2" y="84.6">dual header</text>
<text x="66.7" y="114.9">Short to</text>
<text x="66.7" y="117.1">power on</text>
<text x="66.7" y="119.2">the board</text>
<text x="79.3" y="129.4">This header is</text>
<text x="79.3" y="131.5">used to power</text>
<text x="95.5" y="129.4">Recommend to</text>
<text x="95.5" y="131.5">use Curved</text>
<text x="79.3" y="133.7">extended module.</text>
<text x="79.3" y="135.8">Notes: Max current</text>
<text x="79.3" y="138">of L1117 is about</text>
<text x="95.5" y="133.7">dual header</text>
<text x="10.8" y="143.8">USB Type B</text>
<text x="79.3" y="140.1">800mA</text>
</g>
<g font-size="1.6" fill="#f00">
<text x="12.6" y="26.5">A0</text>
<text x="12.6" y="28.3">RXD</text>
<text x="41.5" y="26.5">P2.6</text>
<text x="41.5" y="28.3">P2.7</text>
<text x="12.6" y="30.1">TXD</text>
<text x="12.6" y="32.1">A3</text>
<text x="12.6" y="33.8">SPI_STE</text>
<text x="12.6" y="35.6">SPI_CLK</text>
<text x="41.5" y="30.1">TEST</text>
<text x="41.5" y="31.9">RST</text>
<text x="41.5" y="33.8">SDA</text>
<text x="41.5" y="35.6">SCL</text>
<text x="12.6" y="37.4">P2.0</text>
<text x="12.6" y="39.2">P2.1</text>
<text x="12.6" y="41">P2.2</text>
<text x="41.5" y="37.4">P2.5</text>
<text x="41.5" y="39.2">P2.4</text>
<text x="41.5" y="41">P2.3</text>
<text x="16.2" y="64.4">SPI_STE</text>
<text x="16.2" y="68">SPI_CLK</text>
<text x="19.8" y="66.2">SDA</text>
<text x="19.8" y="69.8">SCL</text>
<text x="48.7" y="69.8">A0</text>
<text x="48.7" y="71.6">A3</text>
<text x="73.9" y="71.6">RXD</text>
<text x="73.9" y="73.4">TXD</text>
<text x="88.3" y="75.2">RXD</text>
<text x="88.3" y="77">SPI_CLK</text>
<text x="110" y="75.2">USB_D-</text>
<text x="110" y="77">USB_D+</text>
<text x="88.3" y="78.8">TEST</text>
<text x="111.8" y="78.8">RST</text>
<text x="25.2" y="131.1">USB_D-</text>
<text x="25.2" y="132.9">USB_D+</text>
<text x="129.8" y="136.5">P2.0</text>
<text x="129.8" y="138.3">P2.1</text>
<text x="129.8" y="140.1">P2.2</text>
<text x="129.8" y="141.9">P2.3</text>
<text x="129.8" y="143.7">P2.4</text>
<text x="129.8" y="145.5">P2.5</text>
<text x="129.8" y="147.3">P2.6</text>
<text x="129.8" y="149.1">P2.7</text>
</g>
<g font-size="1.6" fill="#004080">
<text x="24.3" y="26">VCC</text>
<text x="24.3" y="27.8">P1.0</text>
<text x="24.3" y="29.6">TXD</text>
<text x="28.8" y="29.6">XOUT</text>
<text x="29.7" y="26">GND</text>
<text x="30.7" y="27.8">XIN</text>
<text x="24.3" y="31.4">RXD</text>
<text x="24.3" y="33.2">P1.3</text>
<text x="24.3" y="35">P1.4</text>
<text x="29.2" y="31.4">TEST</text>
<text x="30" y="35">SDA</text>
<text x="30.1" y="33.2">RST</text>
<text x="24.3" y="36.8">P1.5</text>
<text x="24.3" y="40.4">P2.1</text>
<text x="24.3" y="38.6">P2.0</text>
<text x="30" y="38.6">P2.5</text>
<text x="30" y="40.4">P2.4</text>
<text x="30.2" y="36.8">SCL</text>
<text x="24.3" y="42.2">P2.2</text>
<text x="30" y="42.2">P2.3</text>
<text x="49.6" y="107.1">Vin</text>
<text x="55.1" y="107.1">OUT</text>
<text x="54.9" y="109" transform="rotate(-90 54.9 109)">GND</text>
<text x="14.5" y="130.5">VBUS</text>
<text x="15.3" y="135.9">GND</text>
<text x="16.8" y="134.1">D+</text>
<text x="17.2" y="132.3">D-</text>
</g>
<g font-size="1.6" fill="#00f">
<text x="36.6" y="109.6">+ C3</text>
<text x="88.9" y="109.6">+</text>
</g>
<g font-size="1.3">
<text x="28.8" y="1.4">5</text>
<text x="82.9" y="1.4">4</text>
<text x="137" y="1.4">3</text>
<text x="191.1" y="1.4">2</text>
<text x="245.1" y="1.4">1</text>
<text x=".5" y="24.3">D</text>
<text x="272.7" y="24.3">D</text>
<text x=".5" y="67.1">C</text>
<text x="272.7" y="67.1">C</text>
<text x=".5" y="110">B</text>
<text x="272.7" y="110">B</text>
<text x=".5" y="152.8">A</text>
<text x="272.7" y="152.8">A</text>
<text x="28.8" y="174.4">5</text>
<text x="82.9" y="174.4">4</text>
<text x="137" y="174.4">3</text>
<text x="191.1" y="174.4">2</text>
<text x="245.1" y="174.4">1</text>
</g>
</svg>
